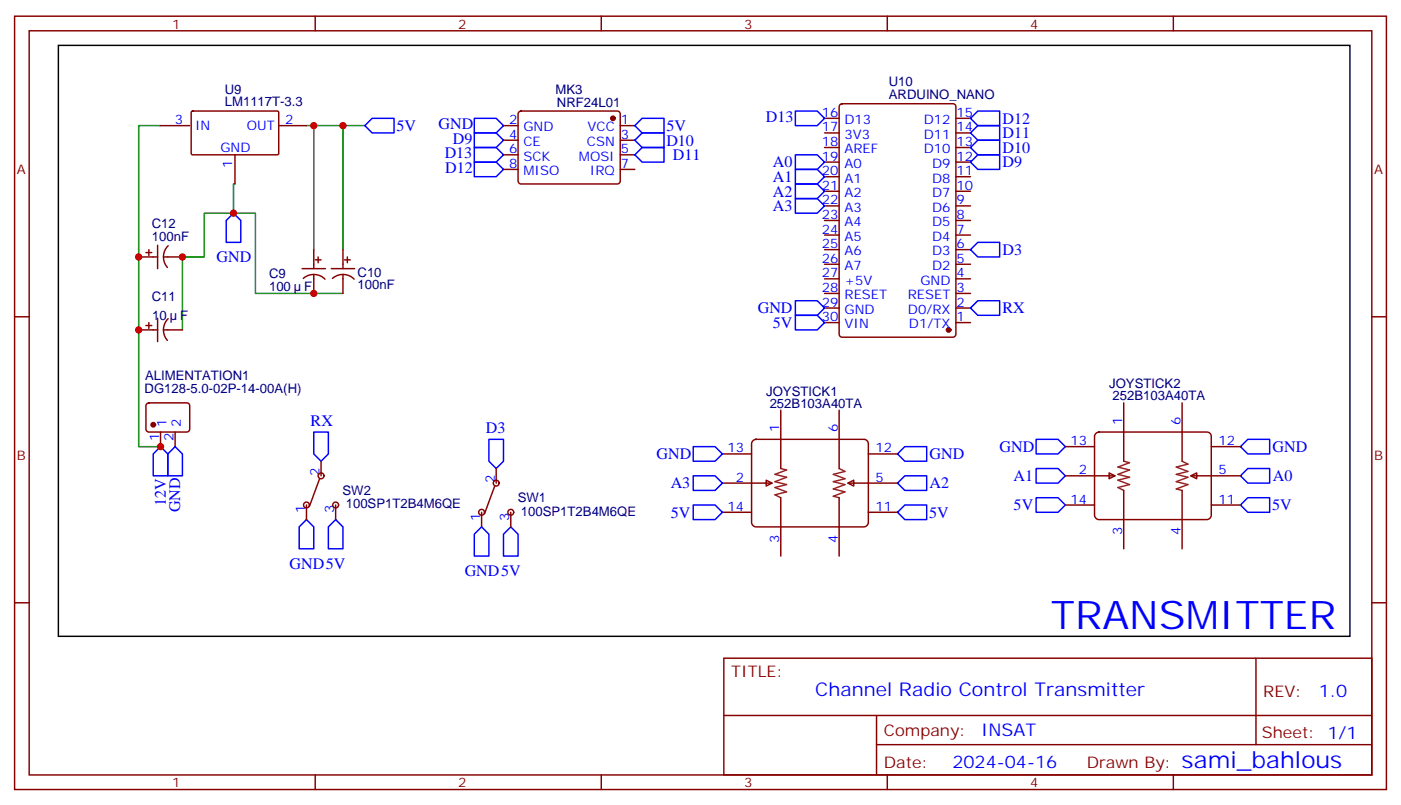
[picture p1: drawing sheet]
<svg xmlns="http://www.w3.org/2000/svg" width="339mm" height="195mm" viewBox="0 0 339 195" stroke-linecap="round" stroke-linejoin="round" font-family="sans-serif">
<path d="M14.1 11h312.2v142.8h-312.2z" fill="none" stroke="#000" stroke-width=".35"/>
<g fill="none" stroke="#870000" stroke-width=".35">
<path d="M3.5 3.9h331.6v187h-331.6zM7.1 7.4h324.5v180h-324.5zM76.2 3.9v3.5M145.3 3.9v3.5M214.5 3.9v3.5M283.6 3.9v3.5M38.8 30.4h7.1M46.3 27l.3-.2 20.6 .1 .2 .3-.1 10.1-.3 .1h-20.6l-.2-.3zM56.8 37.4v7.1M67.4 30.4h6.7M121.7 30.4h3.5M121.7 33.9h3.5"/>
<path d="M121.7 37.4h3.5M125.5 27.1l.4-.3h23.3a.71 .71 0 0 1 .7 .8v16.2a.76 .76 0 0 1-.7 .7h-23.3a.76 .76 0 0 1-.7-.7v-16.2zM149.9 30.4h3.6M149.9 33.9h3.6M149.9 37.4h3.6M199.3 39.2h3.5M199.3 35.7h3.5M199.3 32.1h3.5M199.3 28.6h3.5M203.1 25.3l.5-.2h26.8a.71 .71 0 0 1 .7 .7v55a.76 .76 0 0 1-.7 .7h-26.8a.76 .76 0 0 1-.8-.7v-55zM231.1 39.2h3.5M231.1 35.7h3.5"/>
<path d="M231.1 32.1h3.5M231.1 28.6h3.5M38.1 59.3v5.6M40.6 59.4a3.8 3.8 0 0 0-.1 5.3M121.7 41h3.5M149.9 41h3.6M199.3 56.8h3.5M199.3 53.3h3.5M199.3 49.8h3.5M199.3 46.2h3.5M199.3 42.7h3.5M231.1 56.8h3.5"/>
<path d="M231.1 53.3h3.5M231.1 49.8h3.5M231.1 46.2h3.5M231.1 42.7h3.5M3.5 76.6h3.6M33.5 62.1h4.6M33.5 79.8h4.6M35.3 61.1h1.4M35.3 78.7h1.4M36 60.4v1.4M36 78v1.4M38.1 76.9v5.7"/>
<path d="M39.5 62.1h4.6M39.5 79.8h4.6M40.6 77.1a3.8 3.8 0 0 0-.1 5.2M73 64.9h5.7M73.3 67.3a3.8 3.8 0 0 1 5.3 .2M75.8 60.4v4.5M75.8 66.4v4.5M76.2 62.8h1.4M76.9 62.1v1.4M80.1 64.9h5.6M80.4 67.3a3.8 3.8 0 0 1 5.2 .2M82.9 60.4v4.5"/>
<path d="M82.9 66.4v4.5M83.3 62.8h1.4M84 62.1v1.4M199.3 78h3.5M199.3 74.5h3.5M199.3 70.9h3.5M199.3 67.4h3.5M199.3 63.9h3.5M199.3 60.4h3.5M231.1 78h3.5M231.1 74.5h3.5M231.1 70.9h3.5"/>
<path d="M231.1 67.4h3.5M231.1 63.9h3.5M231.1 60.4h3.5M331.6 76.6h3.5M35.5 97.6l.5-.2h9.2a.71 .71 0 0 1 .7 .7v5.7a.76 .76 0 0 1-.7 .7h-9.2a.76 .76 0 0 1-.7-.7v-5.7zM188.7 99.2v14.1M202.8 99.2v14.1M271.6 97.4v14.1M285.8 97.4v14.1M38.8 104.5v3.5M42.3 104.5v3.5M77.3 115.7l-2.5 6.7"/>
<path d="M77.6 111.5v3.5M119.6 117.5l-2.5 6.7M119.9 113.3v3.5M174.6 116.8h12M174.6 109.7h7.1M181.9 106.7l.8-.5h26.1a1.06 1.06 0 0 1 1.1 1.1v19a1.13 1.13 0 0 1-1.1 1.1h-26.1a1.13 1.13 0 0 1-1-1.1v-19zM185.2 116.1l1.4 .7-1.4 .7zM205 116.8l1.4-.7v1.4zM205 116.8h12M209.9 109.7h7.1M257.5 115h12M257.5 108h7.1"/>
<path d="M264.8 104.9l.8-.4h26.1a1.06 1.06 0 0 1 1.1 1v19.1a1.13 1.13 0 0 1-1.1 1h-26.1a1.13 1.13 0 0 1-1-1v-19.1zM268.1 114.3l1.4 .7-1.4 .7zM271.6 118.6v14.1M285.8 118.6v14.1M287.9 115l1.4-.7v1.4zM287.9 115h12M292.8 108h7.1M74.1 122.1v3.5M81.1 122.1v3.5M116.4 123.9v3.5M123.5 123.9v3.5M174.6 123.9h7.1"/>
<path d="M188.7 120.3v14.1M202.8 120.3v14.1M209.9 123.9h7.1M257.5 122.1h7.1M292.8 122.1h7.1M3.5 145.7h3.6M175 159.1h156.6v28.3h-156.6zM303.6 159.2v20.8M331.6 145.7h3.5M175 173h156.5M211.9 173v14.1M76.2 187.4v3.5"/>
<path d="M145.3 187.4v3.5M211.9 180h119.6M214.5 187.4v3.5M283.6 187.4v3.5"/>
<circle cx="77.6" cy="115" r=".71"/>
<circle cx="119.9" cy="116.8" r=".71"/>
<circle cx="74.1" cy="122.1" r=".71"/>
<circle cx="81.1" cy="122.1" r=".71"/>
<circle cx="116.4" cy="123.9" r=".71"/>
<circle cx="123.5" cy="123.9" r=".71"/>
</g>
<g fill="#870000" stroke="#870000" stroke-width=".35">
<circle cx="229.3" cy="79.8" r=".53"/>
<circle cx="148.2" cy="28.6" r=".53"/>
<circle cx="37" cy="102.7" r=".53"/>
</g>
<g fill="none" stroke="#00f" stroke-width=".35">
<path d="M90 28.6h5.2v3.5h-5.2l-1.8-1.7zM114.7 28.6h5.2l1.8 1.8-1.8 1.7h-5.2zM114.7 32.1h5.2l1.8 1.8-1.8 1.8h-5.2zM114.7 35.7h5.2l1.8 1.7-1.8 1.8h-5.2zM114.7 39.2h5.2l1.8 1.8-1.8 1.7h-5.2zM153.5 33.9l1.7-1.8h5.3v3.6h-5.3zM153.5 37.4l1.7-1.7h5.3v3.5h-5.3zM155.2 28.6h5.3v3.5h-5.3l-1.7-1.7zM192.3 37.4h5.3l1.7 1.8-1.7 1.8h-5.3zM192.3 26.8h5.3l1.7 1.8-1.7 1.8h-5.3zM234.6 28.6l1.8-1.8h5.3v3.6h-5.3zM234.6 32.1l1.8-1.7h5.3v3.5h-5.3z"/>
<path d="M234.6 35.7l1.8-1.8h5.3v3.5h-5.3zM234.6 39.2l1.8-1.8h5.3v3.6h-5.3zM54.7 53.3l1.7-1.8 1.8 1.8v5.3h-3.5zM192.3 44.5h5.3l1.7 1.7-1.7 1.8h-5.3zM192.3 41h5.3l1.7 1.7-1.7 1.8h-5.3zM192.3 48h5.3l1.7 1.8-1.7 1.7h-5.3zM192.3 76.2h5.3l1.7 1.8-1.7 1.8h-5.3zM192.3 72.7h5.3l1.7 1.8-1.7 1.7h-5.3zM234.6 60.4l1.8-1.8h5.3v3.5h-5.3zM234.6 74.5l1.8-1.8h5.3v3.5h-5.3zM38.8 108l1.8 1.7v5.3h-3.6v-5.3zM42.3 108l1.8 1.7v5.3h-3.5v-5.3z"/>
<path d="M75.8 104.5h3.6v5.2l-1.8 1.8-1.8-1.8zM118.2 106.2h3.5v5.3l-1.8 1.8-1.7-1.8zM167.6 108h5.3l1.7 1.7-1.7 1.8h-5.3zM167.6 115h5.3l1.7 1.8-1.7 1.8h-5.3zM217 116.8l1.7-1.8h5.3v3.6h-5.3zM217 109.7l1.7-1.7h5.3v3.5h-5.3zM250.5 113.3h5.3l1.7 1.7-1.7 1.8h-5.3zM250.5 106.2h5.3l1.7 1.8-1.7 1.7h-5.3zM299.9 108l1.7-1.8h5.3v3.5h-5.3zM299.9 115l1.7-1.7h5.3v3.5h-5.3zM74.1 125.6l1.7 1.8v5.3h-3.5v-5.3zM81.1 125.6l1.8 1.8v5.3h-3.5v-5.3z"/>
<path d="M116.4 127.4l1.8 1.8v5.2h-3.5v-5.2zM121.7 129.2l1.8-1.8 1.7 1.8v5.2h-3.5zM167.6 122.1h5.3l1.7 1.8-1.7 1.7h-5.3zM217 123.9l1.7-1.8h5.3v3.5h-5.3zM250.5 120.3h5.3l1.7 1.8-1.7 1.8h-5.3zM299.9 122.1l1.7-1.8h5.3v3.6h-5.3z"/>
</g>
<path d="M38.8 30.4h-5.3v77.6h5.3M74.1 30.4h14.1M75.8 30.4v30M82.9 30.4v30M56.4 51.5h5.3v19.4h21.2M56.8 44.5h-.4v7h-7v10.6h-5.3v17.7" fill="none" stroke="#008700" stroke-width=".35"/>
<path d="M188.7 113.3l1.4 .3-2.8 1.1 2.8 .7-2.8 1.1 2.8 .7-2.8 .7 2.8 1-2.8 .7 1.4 .7M202.8 113.3l1.5 .7-2.9 .7 2.9 1-2.9 .8 2.9 .7-2.9 1 2.9 .7-2.9 1.1 1.4 .3M271.6 111.5l1.4 .4-2.8 1 2.8 .7-2.8 1.1 2.8 .7-2.8 .7 2.8 1.1-2.8 .7 1.4 .7M285.8 111.5l1.4 .7-2.9 .7 2.9 1.1-2.9 .7 2.9 .7-2.9 1.1 2.9 .7-2.9 1 1.5 .4" fill="none" stroke="#8c2424" stroke-width=".35"/>
<g fill="#c00">
<circle cx="75.8" cy="70.9" r=".88"/>
<circle cx="75.8" cy="30.4" r=".88"/>
<circle cx="82.9" cy="30.4" r=".88"/>
<circle cx="33.5" cy="79.8" r=".88"/>
<circle cx="38.8" cy="108" r=".88"/>
<circle cx="44.1" cy="62.1" r=".88"/>
<circle cx="33.5" cy="62.1" r=".88"/>
<circle cx="56.4" cy="51.5" r=".88"/>
</g>
<text font-size="9.5" fill="#00f" x="254" y="152.1">TRANSMITTER</text>
<text font-size="5.6" fill="#00f" x="285.6" y="185.7">sami_bahlous</text>
<text font-size="4.6" fill="#00f" x="197.1" y="168.2">Channel Radio Control Transmitter</text>
<g font-size="4.2" fill="#00f">
<text x="318.8" y="168.4">1.0</text>
<text x="237.2" y="178">INSAT</text>
<text x="230.2" y="185.8">2024-04-16</text>
</g>
<g font-size="3.9" fill="#00f">
<text x="185.1" y="29.4">D13</text>
<text x="242.4" y="29.9">D12</text>
<text x="95.9" y="31.7">5V</text>
<text x="106" y="31.2">GND</text>
<text x="109.5" y="34.7">D9</text>
<text x="161.1" y="35.4">D10</text>
<text x="161.1" y="31.7">5V</text>
<text x="242.4" y="33.4">D11</text>
<text x="107.5" y="38.3">D13</text>
<text x="107.6" y="41.8">D12</text>
<text x="162.6" y="38.7">D11</text>
<text x="186.8" y="40.5">A0</text>
<text x="242.4" y="36.9">D10</text>
<text x="242.4" y="40.5">D9</text>
<text x="186.8" y="47.5">A2</text>
<text x="186.8" y="44">A1</text>
<text x="186.8" y="51">A3</text>
<text x="52.4" y="63.4">GND</text>
<text x="242.4" y="61.6">D3</text>
<text x="183.2" y="75.7">GND</text>
<text x="242.4" y="75.7">RX</text>
<text x="186.8" y="79.3">5V</text>
<text x="75.1" y="103">RX</text>
<text x="117.4" y="104.8">D3</text>
<text x="158.7" y="111">GND</text>
<text x="224.7" y="111">GND</text>
<text x="241.6" y="109.2">GND</text>
<text x="307.6" y="109.3">GND</text>
<text x="162.1" y="118.1">A3</text>
<text x="224.7" y="118">A2</text>
<text x="245" y="116.3">A1</text>
<text x="307.7" y="116.4">A0</text>
<text x="40.1" y="122.2" transform="rotate(-90 40.1 122.2)">12V</text>
<text x="43.6" y="123.9" transform="rotate(-90 43.6 123.9)">GND</text>
<text x="162.1" y="125.1">5V</text>
<text x="224.6" y="125.1">5V</text>
<text x="245" y="123.4">5V</text>
<text x="307.5" y="123.4">5V</text>
<text x="70" y="137.5">GND5V</text>
<text x="112.3" y="139.2">GND5V</text>
</g>
<g font-size="3.9" fill="#800">
<text x="176.7" y="163.7">TITLE:</text>
<text x="305.4" y="168.4">REV:</text>
<text x="213.6" y="177.9">Company:</text>
<text x="305" y="178.5">Sheet: 1/1</text>
<text x="213.6" y="185.6">Date:</text>
<text x="262.7" y="185.7">Drawn By:</text>
</g>
<g font-size="3.2" fill="#800">
<text x="41.6" y="6.9">1</text>
<text x="110.8" y="6.9">2</text>
<text x="179.9" y="6.9">3</text>
<text x="249.1" y="6.9">4</text>
<text x="4.1" y="42">A</text>
<text x="332.1" y="42">A</text>
<text x="4.1" y="111.2">B</text>
<text x="332.1" y="111.2">B</text>
<text x="41.6" y="190.4">1</text>
<text x="110.8" y="190.4">2</text>
<text x="179.9" y="190.4">3</text>
<text x="249.1" y="190.4">4</text>
</g>
<g font-size="3.2" fill="#000080">
<text x="54.3" y="22.7">U9</text>
<text x="134.3" y="22.8">MK3</text>
<text x="214.9" y="20.8">U10</text>
<text x="54.3" y="25.7">LM1117T-3.3</text>
<text x="134.6" y="25.8">NRF24L01</text>
<text x="214.9" y="24">ARDUINO_NANO</text>
<text x="36.7" y="58.2">100nF</text>
<text x="36.7" y="55.2">C12</text>
<text x="65" y="70.4">100</text>
<text x="65" y="67.3">C9</text>
<text x="73.5" y="70.4">F</text>
<text x="86.4" y="69.9">100nF</text>
<text x="86.4" y="66.9">C10</text>
<text x="36.7" y="72.8">C11</text>
<text x="36.8" y="77.4">10</text>
<text x="43.5" y="77.4">F</text>
<text x="35" y="95.1">DG128-5.0-02P-14-00A(H)</text>
<text x="35.1" y="91.9">ALIMENTATION1</text>
<text x="185.2" y="95.6">JOYSTICK1</text>
<text x="268.1" y="93.9">JOYSTICK2</text>
<text x="186.1" y="98.6">252B103A40TA</text>
<text x="269" y="96.8">252B103A40TA</text>
<text x="82.8" y="119.7">SW2</text>
<text x="83.6" y="122.9">100SP1T2B4M6QE</text>
<text x="125.1" y="121.5">SW1</text>
<text x="125.9" y="124.7">100SP1T2B4M6QE</text>
</g>
<g font-size="3.2" fill="#00f">
<text x="198.6" y="28.3">16</text>
<text x="231.2" y="28.3">15</text>
<text x="42.3" y="30">3</text>
<text x="47.2" y="31.4">IN</text>
<text x="59.7" y="31.4">OUT</text>
<text x="69" y="30">2</text>
<text x="123" y="33.5">4</text>
<text x="123" y="30">2</text>
<text x="126.5" y="35.3">CE</text>
<text x="126.5" y="31.8">GND</text>
<text x="141.9" y="35.3">CSN</text>
<text x="142" y="31.8">VCC</text>
<text x="150.1" y="30">1</text>
<text x="150.1" y="33.5">3</text>
<text x="198.6" y="31.8">17</text>
<text x="198.6" y="35.3">18</text>
<text x="204.2" y="30">D13</text>
<text x="204.2" y="33.5">3V3</text>
<text x="223.3" y="33.5">D11</text>
<text x="223.3" y="30">D12</text>
<text x="231.2" y="35.3">13</text>
<text x="231.2" y="31.8">14</text>
<text x="53.3" y="36.7">GND</text>
<text x="56.1" y="40.7" transform="rotate(-90 56.1 40.7)">1</text>
<text x="123" y="40.6">8</text>
<text x="123" y="37.1">6</text>
<text x="126.5" y="38.8">SCK</text>
<text x="140" y="38.8">MOSI</text>
<text x="150.1" y="37.1">5</text>
<text x="150.1" y="40.6">7</text>
<text x="198.6" y="38.8">19</text>
<text x="204.2" y="37.1">AREF</text>
<text x="204.2" y="40.6">A0</text>
<text x="223.3" y="37.1">D10</text>
<text x="225.3" y="40.6">D9</text>
<text x="231.2" y="38.8">12</text>
<text x="126.5" y="42.4">MISO</text>
<text x="142.6" y="42.4">IRQ</text>
<text x="198.6" y="42.4">20</text>
<text x="198.6" y="45.9">21</text>
<text x="204.2" y="44.1">A1</text>
<text x="204.2" y="47.7">A2</text>
<text x="225.3" y="47.7">D7</text>
<text x="225.3" y="44.1">D8</text>
<text x="231.2" y="45.9">10</text>
<text x="231.2" y="42.4">11</text>
<text x="198.6" y="49.4">22</text>
<text x="198.6" y="53">23</text>
<text x="204.2" y="51.2">A3</text>
<text x="225.3" y="51.2">D6</text>
<text x="231.2" y="53">8</text>
<text x="231.2" y="49.4">9</text>
<text x="198.6" y="56.5">24</text>
<text x="204.2" y="54.7">A4</text>
<text x="204.2" y="58.2">A5</text>
<text x="225.3" y="58.2">D4</text>
<text x="225.3" y="54.7">D5</text>
<text x="231.2" y="56.5">7</text>
<text x="198.6" y="60">25</text>
<text x="198.6" y="63.5">26</text>
<text x="204.2" y="61.8">A6</text>
<text x="204.2" y="65.3">A7</text>
<text x="225.3" y="65.3">D2</text>
<text x="225.3" y="61.8">D3</text>
<text x="231.2" y="63.5">5</text>
<text x="231.2" y="60">6</text>
<text x="198.6" y="67.1">27</text>
<text x="198.6" y="70.6">28</text>
<text x="204.2" y="68.8">+5V</text>
<text x="222.5" y="68.8">GND</text>
<text x="231.2" y="70.6">3</text>
<text x="231.2" y="67.1">4</text>
<text x="198.6" y="74.1">29</text>
<text x="198.6" y="77.6">30</text>
<text x="204.2" y="72.4">RESET</text>
<text x="204.2" y="75.9">GND</text>
<text x="219.4" y="72.4">RESET</text>
<text x="219.5" y="75.9">D0/RX</text>
<text x="231.2" y="77.6">1</text>
<text x="231.2" y="74.1">2</text>
<text x="204.2" y="79.4">VIN</text>
<text x="219.7" y="79.4">D1/TX</text>
<text x="38.5" y="106.6" transform="rotate(-90 38.5 106.6)">1</text>
<text x="40.2" y="103.2" transform="rotate(-90 40.2 103.2)">1</text>
<text x="42" y="106.6" transform="rotate(-90 42 106.6)">2</text>
<text x="43.7" y="103.2" transform="rotate(-90 43.7 103.2)">2</text>
<text x="188.4" y="104.5" transform="rotate(-90 188.4 104.5)">1</text>
<text x="202.5" y="104.5" transform="rotate(-90 202.5 104.5)">6</text>
<text x="258.8" y="107.6">13</text>
<text x="271.3" y="102.7" transform="rotate(-90 271.3 102.7)">1</text>
<text x="285.4" y="102.7" transform="rotate(-90 285.4 102.7)">6</text>
<text x="294.6" y="107.6">12</text>
<text x="175.9" y="109.4">13</text>
<text x="211.7" y="109.4">12</text>
<text x="77.3" y="115" transform="rotate(-90 77.3 115)">2</text>
<text x="119.6" y="116.8" transform="rotate(-90 119.6 116.8)">2</text>
<text x="177.9" y="116.5">2</text>
<text x="211.7" y="116.5">5</text>
<text x="260.8" y="114.7">2</text>
<text x="294.6" y="114.7">5</text>
<text x="73.7" y="124.1" transform="rotate(-90 73.7 124.1)">1</text>
<text x="80.8" y="124.1" transform="rotate(-90 80.8 124.1)">3</text>
<text x="116.1" y="125.9" transform="rotate(-90 116.1 125.9)">1</text>
<text x="123.1" y="125.9" transform="rotate(-90 123.1 125.9)">3</text>
<text x="175.9" y="123.5">14</text>
<text x="211.7" y="123.5">11</text>
<text x="258.8" y="121.7">14</text>
<text x="294.6" y="121.7">11</text>
<text x="188.4" y="131.2" transform="rotate(-90 188.4 131.2)">3</text>
<text x="202.5" y="131.2" transform="rotate(-90 202.5 131.2)">4</text>
<text x="271.3" y="129.4" transform="rotate(-90 271.3 129.4)">3</text>
<text x="285.4" y="129.4" transform="rotate(-90 285.4 129.4)">4</text>
</g>
</svg>
